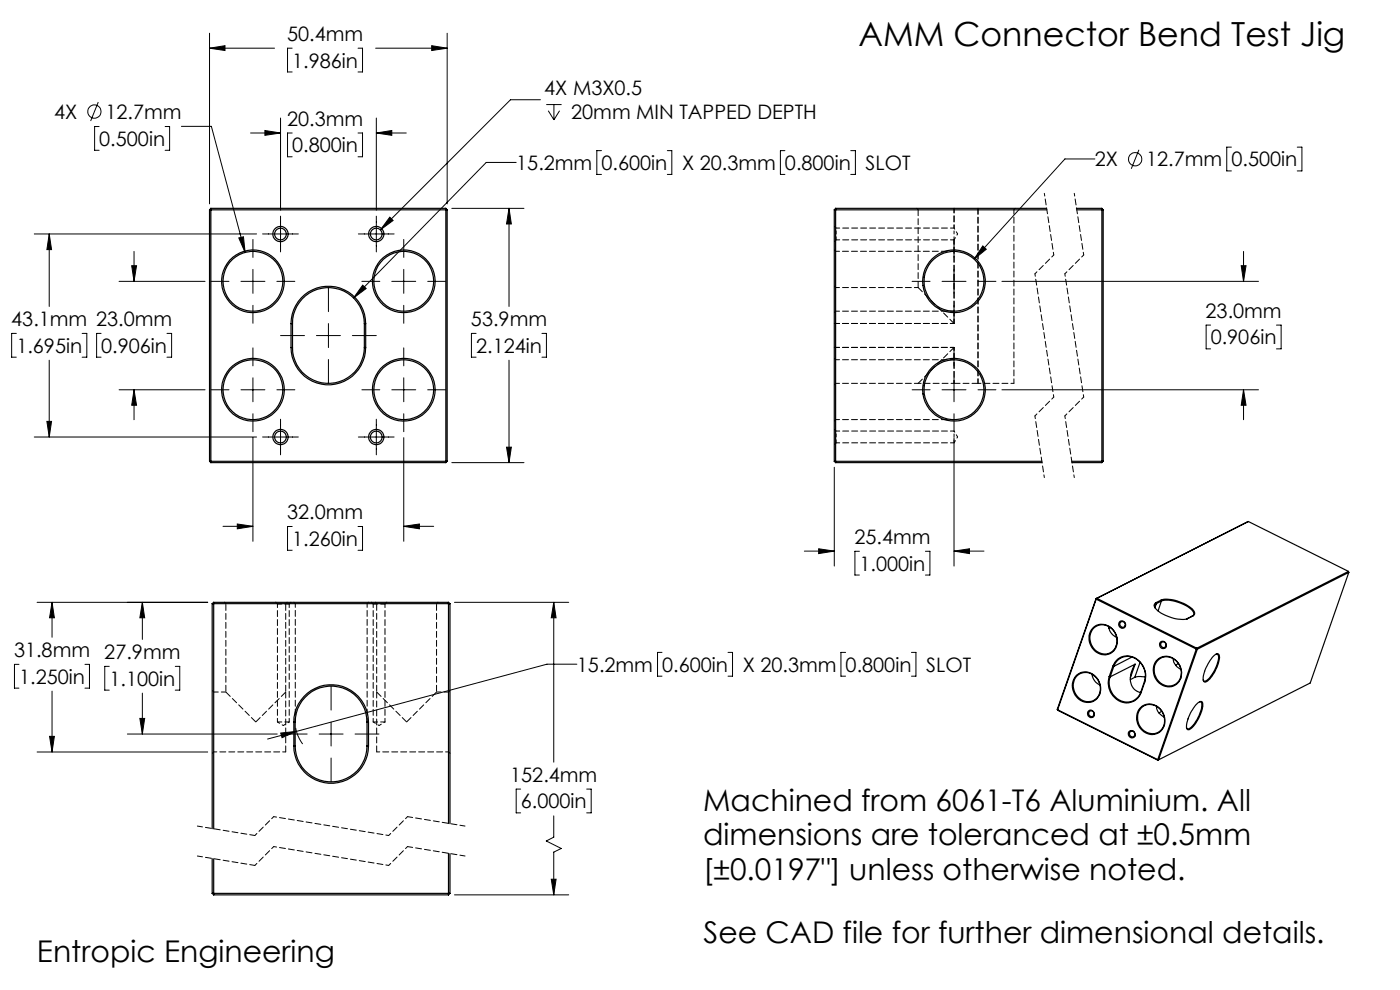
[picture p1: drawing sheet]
<svg xmlns="http://www.w3.org/2000/svg" width="297mm" height="210mm" viewBox="0 0 297 210" stroke-linecap="round" stroke-linejoin="round" font-family="sans-serif">
<g fill="none" stroke="#000" stroke-width=".21">
<path d="M44.4 10.2h13.8M44.4 7v36.2M44.4 10.2l3.3-.5v1zM62 10.2h-1v5.1h1M76 10.2h.9v5.1h-.9M79.7 10.2h15.2M91.6 9.7l3.3 .5-3.3 .5zM94.9 7v36.2M20.8 21.7l-1.6 4M21 26.8h-.9v5.1h.9M35 26.8h1v5.1h-1M38.5 26.8h6.3l7.2 26.7"/>
<path d="M53.2 28.2h6.3M56.2 27.7l3.3 .5-3.3 .5zM59.5 25v19.6M62 28.2h-1v5.1h1M76 28.2h.9v5.1h-.9M79.8 28.2l3.3-.5v1zM79.8 25v19.6M79.8 28.2h6.4M109.5 34.5h-6.3l-28.2 28.7M114.7 21.2h-6.4l-27.6 27.5M115.9 22.2h3.2M116.3 23.5l1.2 1.9"/>
<path d="M117.5 22.2v3.2M118.7 23.5l-1.2 1.9M127.6 32h-1v5h1M141.6 32h.9v5h-.9M166.5 32h-.9v5h.9M180.5 32h1v5h-1M232.3 33.7h-6.4l-19.2 21.3M241.6 31.8l-1.6 4M261.2 31.2h-1v5.1h1M275.2 31.2h1v5.1h-1M7.3 49.6h47.1M10.4 49.6v15.4"/>
<path d="M10.4 49.6l.5 3.3h-1zM25.3 59.7h18.2M27.9 56.4h1.1l-.6 3.3zM28.4 53.3v6.4M44.8 59.7h3.8M50.7 50.5l.9-.3 .4 3.3zM51.1 59.7h5.1M53.7 50.8v3.8M53.7 57.1v5.1M55.7 49.6h7.6M58.7 59.7h3.8M59.5 45.9v7.5"/>
<path d="M76 49.6h7.6M76.8 59.7h3.8M79.8 45.9v7.5M82.7 46.1l.7 .7-2.7 1.9zM83.1 59.7h5.1M85.7 50.8v3.8M85.7 57.1v5.1M90.7 59.7h3.8M95.8 44.2h15.4M108 44.2l.5 3.3h-1zM108 44.2v20.8M193.5 59.7h3.8"/>
<path d="M199.8 59.7h5.1M202.4 50.8v3.8M202.4 57.1v5.1M207.5 59.7h3.8M208.5 52.2l.7 .7-2.5 2.1zM212.5 59.7h54.5M263.3 56.4h1l-.5 3.3zM263.8 53.3v6.4M3.5 70.7h-1v5.1h1M10.4 76.4v16.3M17.4 70.7h1v5.1h-1M21.4 70.7h-.9v5.1h.9"/>
<path d="M35.4 70.7h1v5.1h-1M53.7 64.8v3.8M53.7 73.8v3.8M59.5 71.2h5.1M67.1 71.2h5.1M69.7 61v5.1M69.7 68.6v5.1M69.7 76.3v5M74.8 71.2h5M76.9 60.5l.8 .7-2.7 2zM85.7 64.8v3.8M85.7 73.8v3.8"/>
<path d="M101 70.7h-1v5.1h1M108 76.4v21.7M115 70.7h.9v5.1h-.9M202.4 64.8v3.8M202.4 73.8v3.8M256.8 69h-.9v5h.9M270.8 69h1v5h-1M7.3 92.7h47.1M9.9 89.4h1l-.5 3.3zM25.3 82.7h18.2M28.4 82.7l.6 3.3h-1.1zM28.4 82.7v6.3"/>
<path d="M44.8 82.7h3.8M51.1 82.7h5.1M53.7 92.8v22M53.7 80.1v5.1M53.7 87.8v3.8M55.7 92.7h7.6M58.7 82.7h3.8M59.5 88.9v7.6M76 92.7h7.6M76.8 82.7h3.8M79.8 88.9v7.6M83.1 82.7h5.1"/>
<path d="M85.7 92.8v22M85.7 80.1v5.1M85.7 87.8v3.8M90.7 82.7h3.8M95.8 98.1h15.4M107.5 94.9h1l-.5 3.2zM177 99.1v21M193.5 82.7h3.8M199.8 82.7h5.1M202.4 80.1v5.1M202.4 87.8v3.8M202.4 92.8v27.3"/>
<path d="M207.5 82.7h3.8M212.5 82.7h54.5M263.8 82.7v6.3M263.8 82.7l.5 3.3h-1zM47.3 111.6h6.4M50.3 111.2l3.4 .4-3.4 .6zM62 111.7h-1v5h1M76 111.7h.9v5h-.9M85.7 111.6l3.3-.4v1zM85.7 111.6h6.3M170.6 116.9h6.4M173.7 116.4l3.3 .5-3.3 .5z"/>
<path d="M182.3 116.9h-.9v5.1h.9M196.3 116.9h1v5.1h-1M202.4 116.9l3.3-.5v1zM202.4 116.9h6.3M7.9 127.8h36.2M11 127.8l.5 3.2h-1zM11 127.8v7.4M30.2 127.8l.5 3.2h-1zM30.2 127.8v7.8M96.4 127.8h24.3M117.5 127.8l.5 3.2h-1.1zM117.5 127.8v33.9"/>
<path d="M140.4 138.4h-.9v5h.9M154.4 138.4h1v5h-1M179.4 138.4h-1v5h1M193.4 138.4h.9v5h-.9M4 140.9h-.9v5.1h.9M7.9 159.5h36.2M10.5 156.2h1l-.5 3.3zM11 146.6v12.9M18 140.9h1v5.1h-1M23.2 141.3h-1v5.1h1M27 155.7h31.8M29.7 152.4h1l-.5 3.3z"/>
<path d="M30.2 147v8.7M37.2 141.3h.9v5.1h-.9M59.5 155.5l3.4-.4-3.1 1.4zM60.1 155.7h5.1M62.7 154.4a7.8 7.8 0 0 0 1.5 3.4M62.9 155.1l-6.1 1.7M67.7 155.7h5.1M70.2 145.5v5.1M70.2 153.2v5M75.3 155.7h5.1M122.4 140.9h-6.4l-53.1 14.2M70.2 160.8v5.1"/>
<path d="M110.5 167.4h-1v5h1M117.5 173.1v4.5l-1.6 .8 3.2 1.6-1.6 .8v9M124.5 167.4h.9v5h-.9M96.4 189.8h24.3M116.9 186.5h1.1l-.5 3.3z"/>
<circle cx="20" cy="23.7" r="1.41"/>
<circle cx="240.8" cy="33.8" r="1.41"/>
</g>
<g fill="none" stroke="#000" stroke-width=".21" stroke-dasharray="1.3 .6" stroke-dashoffset=".7">
<path d="M202.4 50.9l.7-1.3M203.1 49.6l-.7-1.2M219.6 58.1l4 26.1M221.6 41l2 13.1M223.6 54.1l-4 4M225.9 58.1l4 26.1M227.9 41l2 13.1M229.9 54.1l-4 4M202.4 93.9l.7-1.2M203.1 92.7l-.7-1.3M219.6 88.2l2 13.1M223.6 84.2l-4 4"/>
<path d="M225.9 88.2l2 13.1M229.9 84.2l-4 4M58.9 153.1l1.2 .8M60.1 153.9l1.3-.8M79.2 153.1l1.2 .8M80.4 153.9l1.3-.8M58.1 179.6l-4 4M58.1 173.2l-4 4M82.5 177.2l-24.4-4M86.5 179.6l-4 4M86.5 173.2l-4 4M82.5 183.6l-24.4-4"/>
</g>
<path d="M54.1 177.2l-12.2-2M98.7 175.2l-12.2-2M54.1 183.6l-12.2-2M98.7 181.6l-12.2-2" fill="none" stroke="#000" stroke-width=".21" stroke-dasharray="1.3 .6" stroke-dashoffset=".2"/>
<path d="M27.9 56.4h1.1l-.6 3.3zM28.4 82.7l.6 3.3h-1.1zM10.4 49.6l.5 3.3h-1zM9.9 89.4h1l-.5 3.3zM79.8 28.2l3.3-.5v1zM56.2 27.7l3.3 .5-3.3 .5zM82.7 46.1l-2 2.6 2.7-1.9zM50.7 50.5l1.3 3-.4-3.3zM50.3 111.2l3.4 .4-3.4 .6zM85.7 111.6l3.3-.4v1zM44.4 10.2l3.3-.5v1zM91.6 9.7l3.3 .5-3.3 .5zM108 44.2l.5 3.3h-1zM107.5 94.9h1l-.5 3.2zM76.9 60.5l-1.9 2.7 2.7-2zM173.7 116.4l3.3 .5-3.3 .5zM202.4 116.9l3.3-.5v1zM263.3 56.4h1l-.5 3.3zM263.8 82.7l.5 3.3h-1zM208.5 52.2l-1.8 2.8 2.5-2.1zM117.5 127.8l.5 3.2h-1.1zM116.9 186.5h1.1l-.5 3.3zM59.5 155.5l.3 1 3.1-1.4zM29.7 152.4h1l-.5 3.3zM30.2 127.8l.5 3.2h-1zM10.5 156.2h1l-.5 3.3zM11 127.8l.5 3.2h-1z" fill="#000"/>
<g fill="none" stroke="#000" stroke-width=".25">
<path d="M44.4 44.5h50.5M44.4 44.5v53.4M44.7 44.2v53.9M44.7 44.2h49.9M44.7 44.2l-.3 .3M94.6 44.2v53.9M94.6 44.2l.3 .3M94.9 44.5v53.4M177 44.5h45.1M177 44.5v53.4M177.3 44.2h44.7M177.3 44.2v53.9"/>
<path d="M177.3 44.2l-.3 .3M228.4 44.2h5.4M228.4 44.5h5.6M233.8 44.2v53.9M233.8 44.2l.2 .3M234 44.5v53.4M61.7 68.6a7.9 7.9 0 0 1 8-7.9 7.9 7.9 0 0 1 7.9 7.9M61.7 73.7a7.9 7.9 0 0 0 8 7.9 7.9 7.9 0 0 0 7.9-7.9M61.7 68.6v5.1M61.7 68.6h.4M61.7 73.7h.4M62.1 68.6a7.6 7.6 0 0 1 7.6-7.6 7.6 7.6 0 0 1 7.6 7.6"/>
<path d="M62.1 73.7a7.6 7.6 0 0 0 7.6 7.6 7.6 7.6 0 0 0 7.6-7.6M62.1 68.6v5.1M77.3 68.6h.3M77.3 73.7h.3M77.3 68.6v5.1M77.6 68.6v5.1M44.4 97.9h50.5M44.4 97.9l.3 .2M44.7 98.1h49.9M94.9 97.9l-.3 .2M177 97.9h44M177 97.9l.3 .2"/>
<path d="M177.3 98.1h43.8M227.4 97.9h6.6M227.4 98.1h6.4M234 97.9l-.2 .2M264.8 110.6l-32.1 16.3M264.8 110.6l21.3 10.6M264.8 110.6l-32.3 16.4M45 128h50.5M45 128v47.8M45.3 127.8v48M45.3 127.8h49.8M45.3 127.8l-.3 .2"/>
<path d="M95.1 127.8v46.9M95.1 127.8l.4 .2M95.5 128v46.7M232 133.1a3.2 3.2 0 0 1 5 2.3 2.88 2.88 0 0 1-1.8 3.4 2.88 2.88 0 0 1-3.6-1.4 3.4 3.4 0 0 1 .4-4.3zM232 133.3a3 3 0 0 1 3.3-.4 3 3 0 0 1 1.7 2.8 2.7 2.7 0 0 1-1.8 2.9 2.7 2.7 0 0 1-3.2-1.1 3.3 3.3 0 0 1 0-4.2zM232.5 127l.1 .1M232.5 127l-8.2 23.5M232.6 127.1l21.2 10.6M232.6 127.1l-8.2 23.5M232.7 126.9l21.2 10.6M232.7 126.9l-.1 .2M232.7 126.9l-.2 .1"/>
<path d="M235.2 132.9a2.65 2.65 0 0 0 1.7 2.3M235.4 133l-.1 .2M235.5 133.1l-.2 .2M240.1 139.4l-3.8 1.9M245.2 127.8l-.2 .2a1.09 1.09 0 0 0 .6 1.6 7.9 7.9 0 0 0 6.4 1.6l-.2 .1M245.2 127.8l.1 .2M245.3 128l-.4 .4 .1 .5M245.3 128l-.3 .9M246.3 127.3a7.8 7.8 0 0 1 6.6 1.8 .86 .86 0 0 1 .1 1.6M246.3 127.3l-1.1 .5M246.3 127.3l.1 .2M246.4 127.5a7.7 7.7 0 0 1 6.7 2.2l.2 .6-.4 .4h.1"/>
<path d="M246.4 127.5l-1.1 .5M246.4 127.5l-.7 2.1M248.9 139.7a2.72 2.72 0 0 0 1.6 2.3M251.8 131.3h.1M253 130.7l-1.2 .6M253.8 137.7h.2M253.8 137.7l-8.2 23.4M253.9 137.5l-.1 .2M253.9 137.5l.1 .2M254 137.7l-8.2 23.5M257.4 139.2l.2-.2a.59 .59 0 0 1 .8-.3 .59 .59 0 0 1 .3 .7 7.7 7.7 0 0 1-2.9 5.3h-.1a1.1 1.1 0 0 1-.4-1.6l.4-1.1 .6-1.2zM258 138.7a.72 .72 0 0 1 .5 1.2l-.8 2.2a3.8 3.8 0 0 1-2.2 2.4l-.3-.3"/>
<path d="M286.1 121.2l-32.2 16.3M286.1 121.2v.2M286.1 121.4l-32.1 16.3M286.1 121.4l-8.1 23.5-32.2 16.3M62.3 158.2a7.9 7.9 0 0 0 8 8 7.9 7.9 0 0 0 7.9-8M62.3 153.2a7.9 7.9 0 0 1 8-8 7.9 7.9 0 0 1 7.9 8M62.3 158.2h.3M62.3 153.2h.3M62.3 153.2v5M62.6 158.2a7.6 7.6 0 0 0 7.6 7.6 7.6 7.6 0 0 0 7.7-7.6M62.6 153.2a7.6 7.6 0 0 1 7.6-7.7 7.6 7.6 0 0 1 7.7 7.7M62.6 153.2v5"/>
<path d="M77.9 158.2h.3M77.9 153.2h.3M77.9 153.2v5M78.2 153.2v5M224.3 150.5l.1 .1M224.3 150.5l.1 .2M224.4 150.6l21.2 10.5M224.4 150.7l21.2 10.5M224.4 150.6v.1M228.4 143.2a3.3 3.3 0 0 1 3.6-.1 3.3 3.3 0 0 1 1.5 3.3 2.85 2.85 0 0 1-2.3 2.6 2.85 2.85 0 0 1-3.1-1.5 3.3 3.3 0 0 1 .3-4.3zM228.5 143.4a3 3 0 0 1 4.9 2 2.7 2.7 0 0 1-1.6 3.2 2.7 2.7 0 0 1-3.3-1 3.2 3.2 0 0 1 0-4.2zM231.7 143a2.75 2.75 0 0 0 1.7 2.3"/>
<path d="M231.9 143.1l-.2 .2M232 143.2l-.3 .2M235.3 143.5a4.1 4.1 0 0 0 4.6 5.5l.8-.3 .7-.6 .7-1.2M235.3 143.5l.2 .1M235.5 143.6a3.9 3.9 0 0 0 4.8 5.1l1-.8 .7-1.1M236.1 141.3a3.4 3.4 0 0 1 3-2.2 3.4 3.4 0 0 1 3.2 1.9 4.1 4.1 0 0 1 .6 3.7M236.1 141.3l-.8 2.2M236.1 141.3h.2M236.3 141.3a3.3 3.3 0 0 1 2.9-2.1 3.3 3.3 0 0 1 3.1 1.8 4 4 0 0 1 .5 3.6M236.3 141.3l-.8 2.3M239.4 155.3a.76 .76 0 0 1 1.3 .1 .76 .76 0 0 1-.7 1.1l-.6-.6zM240.7 143.7l-.9 .5"/>
<path d="M240.8 140.9a4.4 4.4 0 0 0-.1 5.4l1.3 .6M240.8 140.9l-5.3 2.7M240.8 140.9l-1 2.9M241.9 140.5l-1.2 3.2M242 146.8l.1 .1M242.1 150a3.2 3.2 0 0 1 3.6-.1 3.2 3.2 0 0 1 1.4 3.3 2.86 2.86 0 0 1-2.3 2.6 2.86 2.86 0 0 1-3.1-1.5 3.4 3.4 0 0 1 .4-4.3zM242.1 150.2a3 3 0 0 1 3.3-.4 3 3 0 0 1 1.7 2.9 2.7 2.7 0 0 1-1.8 2.8 2.7 2.7 0 0 1-3.2-1.1 3.3 3.3 0 0 1 0-4.2zM242.8 144.6l.1 .1M242.8 144.6l-.8 2.2M242.9 144.7l-.8 2.2M243 143.6l-1.5-.1-.8 .2M245.3 140.2a3.1 3.1 0 0 1 5.2 1.5 2.88 2.88 0 0 1-1.4 3.8 2.88 2.88 0 0 1-3.8-1.3 3.4 3.4 0 0 1 0-4z"/>
<path d="M245.4 149.9a2.66 2.66 0 0 0 1.6 2.2M245.6 140.1a3 3 0 0 1 4.9 2 2.76 2.76 0 0 1-1.7 3.3 2.76 2.76 0 0 1-3.4-1.5 3.2 3.2 0 0 1 .2-3.8zM246.4 150.8l-.5 .5M249.9 140.7l-.5 .4M253.6 149.6a1.06 1.06 0 0 1 1.5-.7 6.5 6.5 0 0 1-1.8 5 1.25 1.25 0 0 1-1.5 .8 5.1 5.1 0 0 1 1.2-4.1zM254.5 148.9h.2a1.58 1.58 0 0 1 .1 1.8l-.2 .4a6 6 0 0 1-2.5 3.5l-.4-.2M245.6 161.1l.2 .1M245.6 161.1v.1M245.8 161.2h-.2M45 182.1v7.4M45 189.5h50.5M45 189.5l.3 .3"/>
<path d="M45.3 182.2v7.6M45.3 189.8h49.8M95.1 181v8.8M95.5 181.1v8.4M95.5 189.5l-.4 .3"/>
<circle cx="53.7" cy="59.7" r="6.4"/>
<circle cx="53.7" cy="59.7" r="6.7"/>
<circle cx="59.5" cy="49.6" r="1.24"/>
<circle cx="59.5" cy="49.6" r="1.63"/>
<circle cx="79.8" cy="49.6" r="1.24"/>
<circle cx="79.8" cy="49.6" r="1.63"/>
<circle cx="85.7" cy="59.7" r="6.4"/>
<circle cx="85.7" cy="59.7" r="6.7"/>
<circle cx="202.4" cy="59.7" r="6.4"/>
<circle cx="202.4" cy="59.7" r="6.6"/>
<circle cx="53.7" cy="82.7" r="6.4"/>
<circle cx="53.7" cy="82.7" r="6.7"/>
<circle cx="59.5" cy="92.7" r="1.25"/>
<circle cx="59.5" cy="92.7" r="1.63"/>
<circle cx="79.8" cy="92.7" r="1.25"/>
<circle cx="79.8" cy="92.7" r="1.63"/>
<circle cx="85.7" cy="82.7" r="6.4"/>
<circle cx="85.7" cy="82.7" r="6.7"/>
<circle cx="202.4" cy="82.7" r="6.4"/>
<circle cx="202.4" cy="82.7" r="6.6"/>
<circle cx="238.1" cy="132.5" r=".77"/>
<circle cx="238.2" cy="132.4" r=".58"/>
<circle cx="246.7" cy="136.8" r=".76"/>
<circle cx="246.8" cy="136.7" r=".57"/>
<circle cx="231.5" cy="151.4" r=".77"/>
<circle cx="231.5" cy="151.4" r=".6"/>
<circle cx="240.2" cy="155.7" r=".57"/>
</g>
<g fill="none" stroke="#000" stroke-width=".21" stroke-dasharray="1.3 .6" stroke-dashoffset=".6">
<path d="M177.4 49.6v-1.2M177.4 50.9v-1.3M202.4 49.6v-1.2M202.4 50.9v-1.3M202.4 48.4v-3.9M177.4 92.7v-1.3M177.4 93.9v-1.2M202.4 92.7v-1.3M202.4 93.9v-1.2M202.4 81.3h-7.6M202.4 81.3v-7.6M215.1 81.3h-7.6"/>
<path d="M45.3 159.5h15.3M79.9 159.5h15.3"/>
</g>
<g fill="none" stroke="#000" stroke-width=".21" stroke-dasharray="1.3 .6">
<path d="M177 51.3l.4-.4M177.3 53.3l-.3-.3M177.4 48.4l-.4-.4M194.5 44.2l.3 .3M194.8 44.5v16.5M202.4 44.2v.3M202.4 44.5v-.3M207.5 44.2v.3M207.5 44.5v-.3M215.1 44.5l.3-.3M177 73.7h.3M177 68.6h.3"/>
<path d="M177 66.3l.3-.3M177.3 73.7h-.3M177.3 68.6h-.3M177.3 76.3l-.3-.3M177.3 61l-.3-.3M202.4 68.6l-7.6-7.6M177 89.3l.3-.3M177 94.3l.4-.4M177 81.6l.3-.3M177.4 91.4l-.4-.3M194.8 81.3l7.6-7.6M207.5 81.3h-5.1"/>
<path d="M47.6 127.7l.3 .3M58.5 127.7l.4 .4M60.6 128l.3-.3M61.4 128.1l.3-.4M62.3 127.7l.3 .3M77.9 128l.3-.3M78.8 127.7l.4 .4M79.6 127.7l.3 .3M81.7 128.1l.3-.4M92.6 128l.3-.3M45 159.8l.3-.3M45.3 146.8l-.3-.3"/>
<path d="M54.3 153.1l-6.4-6.3M60.6 146.8l-6.3 6.3M60.6 159.5v-12.7M79.9 146.8l6.4 6.3M79.9 159.5v-12.7M86.3 153.1l6.3-6.3M95.2 159.5l.3 .3M95.5 146.5l-.3 .3"/>
</g>
<g fill="none" stroke="#000" stroke-width=".21" stroke-dasharray="1.3 .6" stroke-dashoffset=".5">
<path d="M177.4 50.9h25M202.4 53.3h-25.1M202.4 48.4h-25M177.3 66h25.1M194.8 61h-17.5M202.4 73.7h-25.1M202.4 68.6h-25.1M202.4 76.3h-25.1M177.3 89h25.1M177.3 81.3h17.5M177.4 93.9h25M202.4 91.4h-25"/>
<path d="M58.9 128.1v25M79.2 128.1v25M61.4 153.1v-25M62.6 153.1v-25.1M77.9 153.1v-25.1M81.7 153.1v-25"/>
</g>
<path d="M202.4 68.6v-17.7M207.5 81.3v-36.8M215.1 81.3v-36.8M58.9 128.1h2.5M79.2 128.1h2.5M47.9 146.8h-2.6M58.9 153.1h2.5M79.2 153.1h2.5M95.2 146.8h-2.6" fill="none" stroke="#000" stroke-width=".21" stroke-dasharray="1.3 .6" stroke-dashoffset=".3"/>
<path d="M47.9 128v18.8M79.9 128v18.8M60.6 146.8v-18.8M92.6 146.8v-18.8" fill="none" stroke="#000" stroke-width=".21" stroke-dasharray="1.3 .6" stroke-dashoffset="-.2"/>
<text font-size="7.1" x="182.1" y="9.8">AMM Connector Bend Test Jig</text>
<g font-size="6.3">
<text x="149.2" y="172">Machined from 6061-T6 Aluminium. All</text>
<text x="149.2" y="179.3">dimensions are toleranced at ±0.5mm</text>
<text x="149.2" y="186.7">[±0.0197&quot;] unless otherwise noted.</text>
<text x="7.8" y="204">Entropic Engineering</text>
<text x="149.2" y="200.1">See CAD file for further dimensional details.</text>
</g>
<g font-size="4.2">
<text x="60.9" y="8.6">50.4mm</text>
<text x="62" y="14.3">1.986in</text>
<text x="115.5" y="20.2">4X M3X0.5</text>
<text x="11.5" y="25.2">4X</text>
<text x="22.4" y="25.2">12.7mm</text>
<text x="60.9" y="26.6">20.3mm</text>
<text x="121.2" y="25.2">20mm MIN TAPPED DEPTH</text>
<text x="21.1" y="30.9">0.500in</text>
<text x="62" y="32.3">0.800in</text>
<text x="232.3" y="35.3">2X</text>
<text x="243.2" y="35.3">12.7mm</text>
<text x="261.2" y="35.3">0.500in</text>
<text x="109.5" y="36.1">15.2mm</text>
<text x="127.6" y="36.1">0.600in</text>
<text x="144.7" y="36.1">X 20.3mm</text>
<text x="166.5" y="36.1">0.800in</text>
<text x="183.6" y="36.1">SLOT</text>
<text x="2.4" y="69.2">43.1mm 23.0mm</text>
<text x="99.9" y="69.2">53.9mm</text>
<text x="255.8" y="67.4">23.0mm</text>
<text x="3.5" y="74.8">1.695in</text>
<text x="21.5" y="74.8">0.906in</text>
<text x="101" y="74.8">2.124in</text>
<text x="256.8" y="73.1">0.906in</text>
<text x="60.9" y="110.1">32.0mm</text>
<text x="62" y="115.8">1.260in</text>
<text x="181.3" y="115.4">25.4mm</text>
<text x="182.3" y="121">1.000in</text>
<text x="3" y="139.3">31.8mm</text>
<text x="22.1" y="139.8">27.9mm</text>
<text x="122.4" y="142.5">15.2mm</text>
<text x="140.5" y="142.5">0.600in</text>
<text x="157.6" y="142.5">X 20.3mm</text>
<text x="179.4" y="142.5">0.800in</text>
<text x="196.5" y="142.5">SLOT</text>
<text x="4.1" y="145">1.250in</text>
<text x="23.2" y="145.5">1.100in</text>
<text x="108.2" y="165.8">152.4mm</text>
<text x="110.5" y="171.5">6.000in</text>
</g>
</svg>
